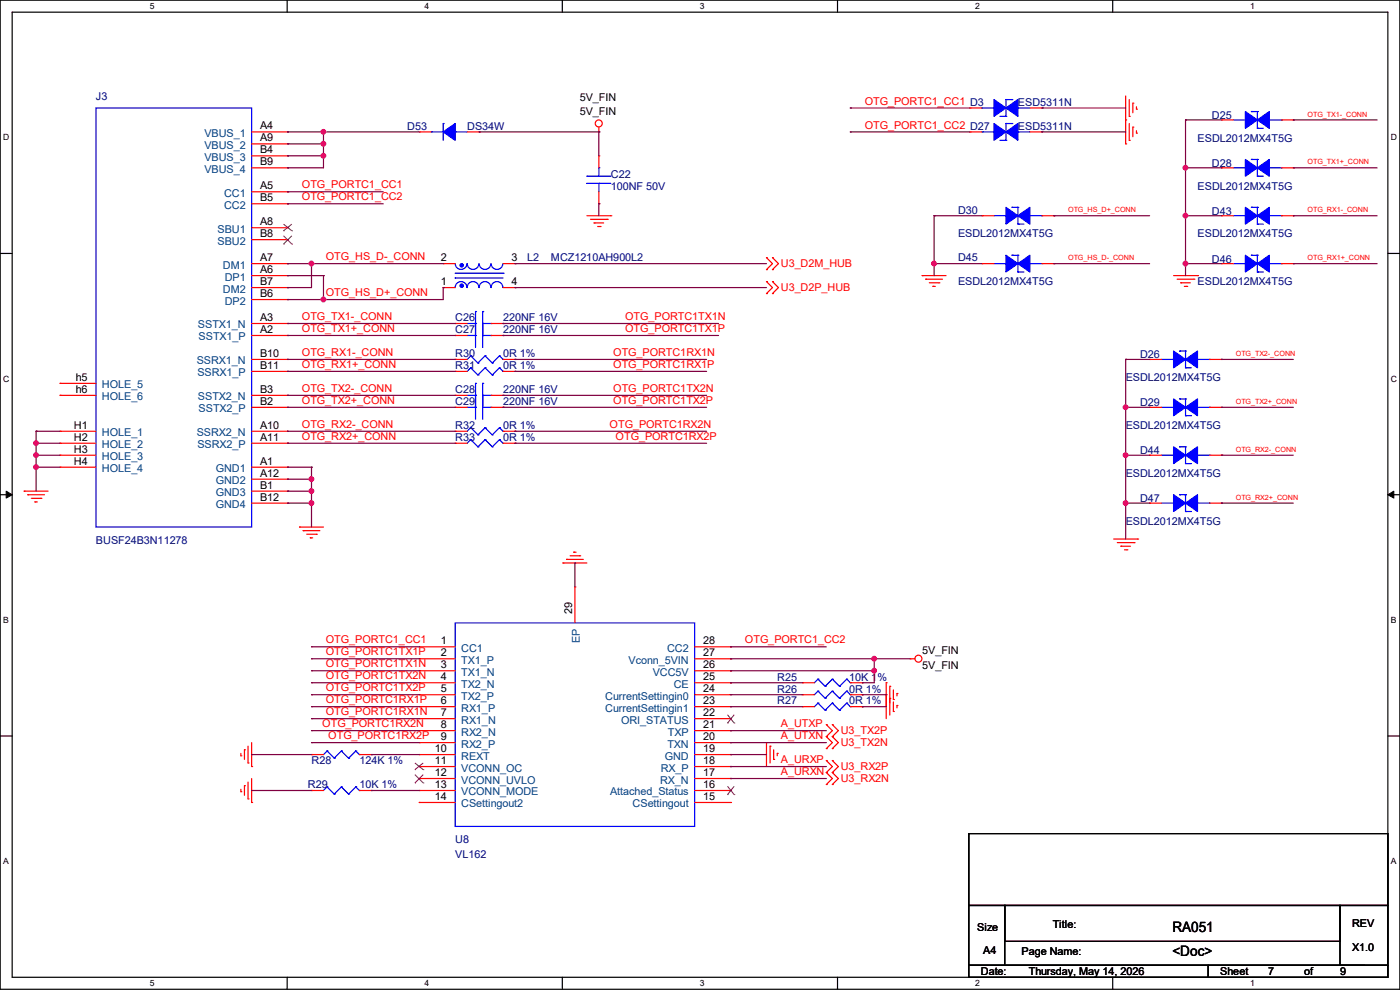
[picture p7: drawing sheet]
<svg xmlns="http://www.w3.org/2000/svg" width="297mm" height="210mm" viewBox="0 0 297 210" stroke-linecap="round" stroke-linejoin="round" font-family="sans-serif">
<path d="M0 0h297v209.8h-297zM2.6 2.6h291.8v204.7h-291.8z" fill="none" stroke="#000" stroke-width=".25"/>
<g fill="#fff">
<path d="M31.7 .3h1v2h-1z"/>
<path d="M31.7 207.6h1v2h-1z"/>
</g>
<path d="M60.9 0v2.6M60.9 207.3v2.5" fill="none" stroke="#000" stroke-width=".25"/>
<g fill="#fff">
<path d="M90.1 .3h1v2h-1z"/>
<path d="M90.1 207.6h1v2h-1z"/>
</g>
<path d="M119.3 0v2.6M119.3 207.3v2.5" fill="none" stroke="#000" stroke-width=".25"/>
<g fill="#fff">
<path d="M148.5 .3h.9v2h-.9z"/>
<path d="M148.5 207.6h.9v2h-.9z"/>
</g>
<path d="M177.7 0v2.6M177.7 207.3v2.5" fill="none" stroke="#000" stroke-width=".25"/>
<g fill="#fff">
<path d="M206.8 .3h1v2h-1z"/>
<path d="M206.8 207.6h1v2h-1z"/>
</g>
<path d="M236.1 0v2.6M236.1 207.3v2.5" fill="none" stroke="#000" stroke-width=".25"/>
<g fill="#fff">
<path d="M265.2 .3h1v2h-1z"/>
<path d="M265.2 207.6h1v2h-1z"/>
<path d="M.7 28.2h1.2v1.9h-1.2z"/>
<path d="M295.1 28.2h1.2v1.9h-1.2z"/>
<path d="M.7 79.3h1.2v2h-1.2z"/>
<path d="M295.1 79.3h1.2v2h-1.2z"/>
</g>
<path d="M0 53.8h2.6M294.4 53.8h2.6" fill="none" stroke="#000" stroke-width=".25"/>
<g fill="#fff">
<path d="M.7 130.5h1.2v2h-1.2z"/>
<path d="M295.1 130.5h1.1v2h-1.1z"/>
</g>
<path d="M0 104.9h2.6M294.4 104.9h2.6" fill="none" stroke="#000" stroke-width=".25"/>
<path d="M1.3 104.2l1.3 .7-1.3 .8zM294.4 104.9l1.3-.7v1.5z" fill="#000" stroke="#000" stroke-width=".21"/>
<g fill="#fff">
<path d="M.7 181.7h1.2v2h-1.2z"/>
<path d="M295.1 181.7h1.1v2h-1.1z"/>
</g>
<path d="M0 156.1h2.6M294.4 156.1h2.6M205.5 176.8h88.9v15.3h-88.9zM205.5 192.1h7.6v12.7h-7.6zM213.1 192.1h71.2v7.6h-71.2zM284.3 192.1h10.1v12.7h-10.1zM205.5 204.8h50.8v2.5h-50.8zM213.1 204.8h76.2M256.3 204.8h38.1v2.5h-38.1zM289.3 204.8h.1" fill="none" stroke="#000" stroke-width=".25"/>
<g fill="none" stroke="#f00" stroke-width=".25">
<path d="M53.4 35.6h7.6M53.4 28h7.6M53.4 30.5h7.6M53.4 33.1h7.6M61 28h.1M61 30.5h.1M61 35.6h.1M61 33.1h.1M88.9 28h.1M88.9 28h2.6M99.1 28h2.5M101.6 28h.1"/>
<path d="M127 28h.1M127 33.1h.1M127 27v1M127 33.1v2.5M205.8 28h.1M205.8 22.9h.1M205.8 28h2.5M205.8 22.9h2.5M218.5 28h2.5M218.5 22.9h2.5M221 28h.1M221 22.9h.1"/>
<path d="M238.8 25.4h.1M238.8 30.5h.1M238.8 20.4v10.1M239.6 24.7h.1M239.6 29.8h.1M239.6 21.1v3.6M239.6 26.2v3.6M240.3 21.9h.1M240.3 27h.1M240.3 21.9v2M240.3 27v2M241.1 23.2h.1"/>
<path d="M241.1 28.2h.1M241.1 22.6v.6M241.1 27.7v.5M259.1 35.6h.1M259.1 25.4h.1M259.1 35.6h2.6M259.1 25.4h2.6M271.8 35.6h2.6M271.8 25.4h2.6M274.4 35.6h.1M274.4 25.4h.1M53.4 58.5h7.6"/>
<path d="M53.4 55.9h7.6M53.4 40.7h7.6M53.4 48.3h7.6M53.4 50.8h7.6M53.4 43.2h7.6M61 40.7h.1M61 58.5h.1M61 55.9h.1M61 48.3h.1M61 50.8h.1M61 43.2h.1M94 55.9h.1"/>
<path d="M94 55.9h2.6M106.7 55.9h2.6M109.3 55.9h.1M124.5 45.8h5.1M125.3 46.5h3.5M126 47.3h.1M126 47.3h2.1M126.8 48h.5M127 43.2h.1M127 40.7v2.5M127.3 48h.1M128.8 46.5h.1"/>
<path d="M129.6 45.8h.1M162.6 59.7h.1M162.6 54.7h.1M162.6 57.2h.1M162.6 59.7l1.3 1.3-1.3 1.3M162.6 54.7l1.3 1.2-1.3 1.3M163.9 59.7h.1M163.9 54.7h.1M163.9 57.2h.1M163.9 59.7l1.2 1.3-1.2 1.3M163.9 54.7l1.2 1.2-1.2 1.3M195.6 58.5h.1"/>
<path d="M195.6 58.5h5.1M196.4 59.2h.1M196.4 59.2h3.5M197.1 60h2.1M199.2 60h.1M208.3 55.9h.1M208.3 45.8h.1M208.3 45.8h2.6M208.3 55.9h2.6M221 45.8h2.6M221 55.9h2.6M223.6 55.9h.1"/>
<path d="M223.6 45.8h.1M249 58.5h5M249.7 59.2h3.6M250.5 60h.1M250.5 60h2M253.3 59.2h.1M254 58.5h.1M259.1 55.9h.1M259.1 45.8h.1M259.1 45.8h2.6M259.1 55.9h2.6M271.8 45.8h2.6"/>
<path d="M271.8 55.9h2.6M274.4 55.9h.1M274.4 45.8h.1M53.4 76.2h7.6M53.4 78.8h7.6M53.4 61h7.6M53.4 71.2h7.6M53.4 68.6h7.6M53.4 63.5h7.6M61 71.2h.1M61 68.6h.1M61 78.8h.1"/>
<path d="M61 76.2h.1M61 61h.1M61 63.5h.1M94 61h.1M94 61h2.6M96.6 76.2h.1M96.6 78.8h.1M96.6 68.6h.1M96.6 71.2h.1M96.6 76.2h2.5M96.6 78.8h2.5M96.6 71.2h2.5"/>
<path d="M96.6 68.6h2.5M104.2 71.2h2.5M104.2 68.6h2.5M106.7 68.6h.1M106.7 71.2h.1M106.7 76.2h2.6M106.7 78.8h2.6M106.7 61h2.6M109.3 76.2h.1M109.3 78.8h.1M109.3 61h.1M162.6 62.3h.1"/>
<path d="M163.9 62.3h.1M197.9 60.7h.1M197.9 60.7h.5M243.9 76.2h.1M243.9 76.2h2.5M251.2 60.7h.6M251.8 60.7h.1M256.6 76.2h2.5M259.1 76.2h.1M12.7 91.5h.1M12.7 94h.1M12.7 96.6h.1"/>
<path d="M12.7 99.1h.1M12.7 83.9h.1M12.7 81.3h.1M12.7 94h7.7M12.7 83.9h7.7M12.7 99.1h7.7M12.7 91.5h7.7M12.7 96.6h7.7M12.7 81.3h7.7M53.4 86.4h7.6M53.4 94h7.6M53.4 83.9h7.6"/>
<path d="M53.4 99.1h7.6M53.4 91.5h7.6M61 99.1h.1M61 91.5h.1M61 94h.1M61 83.9h.1M61 86.4h.1M96.6 94h.1M96.6 83.9h.1M96.6 86.4h.1M96.6 91.5h.1M96.6 86.4h2.5"/>
<path d="M96.6 94h2.5M96.6 83.9h2.5M96.6 91.5h2.5M104.2 86.4h2.5M104.2 83.9h2.5M106.7 83.9h.1M106.7 86.4h.1M106.7 94h2.6M106.7 91.5h2.6M109.3 94h.1M109.3 91.5h.1M243.9 86.4h.1"/>
<path d="M243.9 96.6h.1M243.9 86.4h2.5M243.9 96.6h2.5M256.6 86.4h2.5M256.6 96.6h2.5M259.1 86.4h.1M259.1 96.6h.1M5.1 104.2h.1M5.1 104.2h5.1M5.9 104.9h.1M5.9 104.9h3.5M6.6 105.7h2.1"/>
<path d="M7.4 106.5h.1M7.4 106.5h.5M8.7 105.7h.1M53.4 104.2h7.6M53.4 101.6h7.6M53.4 106.7h7.6M61 101.6h.1M61 106.7h.1M61 104.2h.1M63.5 111.8h.1M63.5 111.8h5.1M64.3 112.6h.1"/>
<path d="M64.3 112.6h3.6M65.1 113.3h2M65.8 114.1h.1M65.8 114.1h.5M67.1 113.3h.1M119.4 119.4h.1M119.4 119.4h5.1M120.2 118.7h.1M120.2 118.7h3.5M120.9 117.9h2.1M121.7 117.1h.1M121.7 117.1h.5"/>
<path d="M123 117.9h.1M236.3 114.3h5M237 115.1h3.6M237.8 115.9h.1M237.8 115.9h2M238.5 116.6h.6M239.1 116.6h.1M240.6 115.1h.1M241.3 114.3h.1M243.9 106.7h.1M243.9 106.7h2.5M256.6 106.7h2.5"/>
<path d="M259.1 106.7h.1M88.9 137.2h.1M88.9 139.7h.1M88.9 139.7h7.7M88.9 137.2h7.7M122 124.5h.1M122 124.5v7.6M147.4 139.7h7.6M147.4 137.2h7.6M155 139.7h.1M155 137.2h.1M193.1 139.7h.1"/>
<path d="M193.1 139.7h1M51.1 159.8v.5M51.9 159h.1M51.9 159v2.1M52.6 158.3v3.5M53.4 157.5v5.1M88.9 142.3h.1M88.9 144.8h.1M88.9 147.4h.1M88.9 149.9h.1M88.9 152.4h.1M88.9 155h.1"/>
<path d="M88.9 157.5h.1M88.9 142.3h7.7M88.9 144.8h7.7M88.9 147.4h7.7M88.9 149.9h7.7M88.9 152.4h7.7M88.9 155h7.7M88.9 157.5h7.7M147.4 142.3h7.6M147.4 144.8h7.6M147.4 147.4h7.6M147.4 149.9h7.6"/>
<path d="M147.4 152.4h7.6M147.4 155h7.6M147.4 157.5h7.6M155 157.5h.1M155 155h.1M155 152.4h.1M155 149.9h.1M155 147.4h.1M155 144.8h.1M155 142.3h.1M162.6 157.5h.1M162.6 157.5v5.1"/>
<path d="M163.4 158.3h.1M163.4 158.3v3.5M164.1 159v2.1M164.9 159.8h.1M164.9 159.8v.5M170.2 149.9h.1M170.2 144.8h.1M170.2 147.4h.1M170.2 144.8h2.6M170.2 147.4h2.6M170.2 149.9h2.6M175.3 153.7h.1"/>
<path d="M175.3 156.3h.1M175.3 158.8h.1M175.3 153.7l1.3 1.3-1.3 1.3M175.3 156.3l1.3 1.2-1.3 1.3M176.6 153.7h.1M176.6 156.3h.1M176.6 158.8h.1M176.6 153.7l1.2 1.3-1.2 1.3M176.6 156.3l1.2 1.2-1.2 1.3M180.4 144.8h2.5M180.4 147.4h2.5M180.4 149.9h2.5"/>
<path d="M182.9 149.9h.1M182.9 144.8h.1M182.9 147.4h.1M188 144.8h.1M188 147.4h.1M188 144.8v7.6M188.8 145.6h.1M188.8 148.1h.1M188.8 145.6v6.1M189.5 148.4h.1M189.5 150.9h.1M189.5 146.3v2.1"/>
<path d="M189.5 148.9v2M190.3 147.1h.1M190.3 149.6h.1M190.3 147.1v.5M190.3 149.6v.6M51.1 167.9h.1M51.1 160.3h.1M51.1 167.4v.5M51.9 166.7h.1M51.9 166.7v2M52.6 169.5h.1M52.6 161.8h.1"/>
<path d="M52.6 165.9v3.6M53.4 170.2h.1M53.4 162.6h.1M53.4 165.1v5.1M66.1 167.7h.1M66.1 160.1h.1M66.1 160.1h2.5M66.1 167.7h2.5M76.2 160.1h2.6M76.2 167.7h2.6M78.8 167.7h.1M78.8 160.1h.1"/>
<path d="M88.9 160.1h.1M88.9 162.6h.1M88.9 165.1h.1M88.9 167.7h.1M88.9 170.2h.1M88.9 160.1h7.7M88.9 162.6h7.7M88.9 165.1h7.7M88.9 167.7h7.7M88.9 170.2h7.7M147.4 160.1h7.6M147.4 162.6h7.6"/>
<path d="M147.4 165.1h7.6M147.4 167.7h7.6M147.4 170.2h7.6M155 170.2h.1M155 167.7h.1M155 165.1h.1M155 162.6h.1M155 160.1h.1M164.1 161.1h.1M175.3 163.9h.1M175.3 166.4h.1M175.3 161.3h.1"/>
<path d="M175.3 163.9l1.3 1.2-1.3 1.3M175.3 161.3l1.3 1.3-1.3 1.3M176.6 163.9h.1M176.6 166.4h.1M176.6 161.3h.1M176.6 163.9l1.2 1.2-1.2 1.3M176.6 161.3l1.2 1.3-1.2 1.3"/>
<circle cx="127" cy="26.2" r=".74"/>
<circle cx="194.8" cy="139.7" r=".74"/>
</g>
<g fill="none" stroke="#00f" stroke-width=".25">
<path d="M20.4 22.9h33v88.9h-33zM91.5 28h.1M91.5 28h2.5M94 26.2h.1M94 26.2v3.6M96.6 28h.1M96.6 28h2.5M124.5 37.4h.1M124.5 38.9h.1M124.5 37.4h5.1M124.5 38.9h5.1M127 35.6h.1"/>
<path d="M127 38.9h.1M127 35.6v1.8M127 38.9v1.8M208.3 28h.1M208.3 22.9h.1M208.3 28h2.6M208.3 22.9h2.6M212.1 29.8h1.3M212.1 24.7h1.3M213.4 29.8h.1M213.4 26.2h.1M213.4 24.7h.1"/>
<path d="M213.4 21.1h.1M213.4 21.1v3.6M213.4 26.2v3.6M213.4 26.2h1.3M213.4 21.1h1.3M214.7 26.2h.1M214.7 21.1h.1M215.9 28h.1M215.9 22.9h.1M215.9 28h2.6M215.9 22.9h2.6M261.7 35.6h2.5"/>
<path d="M261.7 25.4h2.5M264.2 35.6h.1M264.2 25.4h.1M265.5 33.8h.1M265.5 23.7h.1M265.5 33.8h1.2M265.5 23.7h1.2M266.7 37.4h.1M266.7 33.8h.1M266.7 27.2h.1M266.7 23.7h.1M266.7 37.4h1.3"/>
<path d="M266.7 23.7v3.5M266.7 33.8v3.6M266.7 27.2h1.3M269.3 35.6h2.5M269.3 25.4h2.5M271.8 35.6h.1M271.8 25.4h.1M96.6 55.9a1.25 1.25 0 0 0 1.2 1.3 1.25 1.25 0 0 0 1.3-1.3M96.6 59h.1M96.6 58h10.1M96.6 59h10.1M99.1 55.9a1.27 1.27 0 0 0 1.3 1.2 1.27 1.27 0 0 0 1.2-1.2 1.27 1.27 0 0 0 1.3 1.2 1.27 1.27 0 0 0 1.3-1.2 1.25 1.25 0 0 0 1.2 1.3 1.25 1.25 0 0 0 1.3-1.3"/>
<path d="M106.7 58h.1M210.9 55.9h2.5M210.9 45.8h2.5M213.4 55.9h.1M213.4 45.8h.1M214.7 54.1h.1M214.7 44h.1M214.7 54.1h1.2M214.7 44h1.2M215.9 57.7h.1M215.9 54.1h.1M215.9 47.5h.1"/>
<path d="M215.9 44h.1M215.9 57.7h1.3M215.9 44v3.5M215.9 54.1v3.6M215.9 47.5h1.3M218.5 55.9h2.5M218.5 45.8h2.5M221 55.9h.1M221 45.8h.1M261.7 55.9h2.5M261.7 45.8h2.5M264.2 55.9h.1"/>
<path d="M264.2 45.8h.1M265.5 54.1h.1M265.5 44h.1M265.5 54.1h1.2M265.5 44h1.2M266.7 57.7h.1M266.7 54.1h.1M266.7 47.5h.1M266.7 44h.1M266.7 44v3.5M266.7 54.1v3.6M266.7 57.7h1.3"/>
<path d="M266.7 47.5h1.3M269.3 55.9h2.5M269.3 45.8h2.5M271.8 55.9h.1M271.8 45.8h.1M96.6 61a1.25 1.25 0 0 1 1.2-1.3 1.25 1.25 0 0 1 1.3 1.3M99.1 61a1.25 1.25 0 0 1 1.3-1.3 1.25 1.25 0 0 1 1.2 1.3 1.29 1.29 0 0 1 1.3-1.3 1.29 1.29 0 0 1 1.3 1.3 1.25 1.25 0 0 1 1.2-1.3 1.25 1.25 0 0 1 1.3 1.3M99.1 68.6h1.8M99.1 71.2h1.8M99.9 75.5h.1M99.9 78h.1M99.9 75.5l-.8 .7"/>
<path d="M99.9 75.5l1.5 1.5M99.9 78l-.8 .8M99.9 78l1.5 1.5M100.9 68.6h.1M100.9 66.1h.1M100.9 71.2h.1M100.9 66.1v7.6M101.4 77h.1M101.4 79.5h.1M102.4 66.1h.1M102.4 68.6h.1M102.4 66.1v7.6"/>
<path d="M102.4 68.6h1.8M102.4 71.2h1.8M102.9 75.5h.1M102.9 78h.1M102.9 75.5l-1.5 1.5M102.9 75.5l1.5 1.5M102.9 78l-1.5 1.5M102.9 78l1.5 1.5M104.2 68.6h.1M104.2 71.2h.1M104.4 77h.1M104.4 79.5h.1"/>
<path d="M106 75.5h.1M106 78h.1M106 75.5l-1.6 1.5M106 75.5l.7 .7M106 78l-1.6 1.5M106 78l.7 .8M106.7 76.2h.1M106.7 78.8h.1M246.4 76.2h2.6M249 76.2h.1M250.2 74.5h.1M250.2 74.5h1.3"/>
<path d="M251.5 78h.1M251.5 74.5h.1M251.5 74.5v3.5M251.5 78h1.3M254 76.2h2.6M256.6 76.2h.1M99.1 86.4h1.8M99.1 83.9h1.8M99.9 93.3h.1M99.9 90.7h.1M99.9 93.3l-.8 .7M99.9 93.3l1.5 1.5"/>
<path d="M99.9 90.7l-.8 .8M99.9 90.7l1.5 1.5M100.9 83.9h.1M100.9 81.3h.1M100.9 86.4h.1M100.9 81.3v7.6M101.4 94.8h.1M101.4 92.2h.1M102.4 81.3h.1M102.4 83.9h.1M102.4 86.4h1.8M102.4 83.9h1.8"/>
<path d="M102.4 81.3v7.6M102.9 93.3h.1M102.9 90.7h.1M102.9 93.3l-1.5 1.5M102.9 93.3l1.5 1.5M102.9 90.7l-1.5 1.5M102.9 90.7l1.5 1.5M104.2 83.9h.1M104.2 86.4h.1M104.4 94.8h.1M104.4 92.2h.1M106 93.3h.1"/>
<path d="M106 90.7h.1M106 93.3l-1.6 1.5M106 93.3l.7 .7M106 90.7l-1.6 1.5M106 90.7l.7 .8M106.7 94h.1M106.7 91.5h.1M246.4 86.4h2.6M246.4 96.6h2.6M249 86.4h.1M249 96.6h.1M250.2 84.6h.1"/>
<path d="M250.2 94.8h.1M250.2 84.6h1.3M250.2 94.8h1.3M251.5 88.2h.1M251.5 84.6h.1M251.5 98.3h.1M251.5 94.8h.1M251.5 88.2h1.3M251.5 84.6v3.6M251.5 94.8v3.5M251.5 98.3h1.3M254 86.4h2.6"/>
<path d="M254 96.6h2.6M256.6 86.4h.1M256.6 96.6h.1M246.4 106.7h2.6M249 106.7h.1M250.2 104.9h.1M250.2 104.9h1.3M251.5 108.5h.1M251.5 104.9h.1M251.5 104.9v3.6M251.5 108.5h1.3M254 106.7h2.6"/>
<path d="M256.6 106.7h.1M96.6 132.1h50.8v43.2h-50.8zM69.4 159.3h.1M69.4 159.3l-.8 .8M69.4 159.3l1.5 1.5M72.4 159.3h.1M72.4 159.3l-1.5 1.5M72.4 159.3l1.6 1.5M75.5 159.3h.1M75.5 159.3l-1.5 1.5M75.5 159.3l.7 .8M173.5 149.1h.1"/>
<path d="M173.5 144.1h.1M173.5 146.6h.1M173.5 149.1l-.7 .8M173.5 149.1l1.5 1.6M173.5 144.1l-.7 .7M173.5 144.1l1.5 1.5M173.5 146.6l-.7 .8M173.5 146.6l1.5 1.5M175 150.7h.1M175 145.6h.1M175 148.1h.1M176.6 149.1h.1"/>
<path d="M176.6 144.1h.1M176.6 146.6h.1M176.6 149.1l-1.6 1.6M176.6 149.1l1.5 1.6M176.6 144.1l-1.6 1.5M176.6 144.1l1.5 1.5M176.6 146.6l-1.6 1.5M176.6 146.6l1.5 1.5M178.1 150.7h.1M178.1 145.6h.1M178.1 148.1h.1M179.6 149.1h.1"/>
<path d="M179.6 144.1h.1M179.6 146.6h.1M179.6 149.1l-1.5 1.6M179.6 149.1l.8 .8M179.6 144.1l-1.5 1.5M179.6 144.1l.8 .7M179.6 146.6l-1.5 1.5M179.6 146.6l.8 .8M180.4 149.9h.1M180.4 144.8h.1M180.4 147.4h.1M69.4 166.9h.1"/>
<path d="M69.4 166.9l-.8 .8M69.4 166.9l1.5 1.5M70.9 168.4h.1M70.9 160.8h.1M72.4 166.9h.1M72.4 166.9l-1.5 1.5M72.4 166.9l1.6 1.5M74 168.4h.1M74 160.8h.1M75.5 166.9h.1M75.5 166.9l-1.5 1.5M75.5 166.9l.7 .8"/>
<path d="M76.2 167.7h.1M76.2 160.1h.1"/>
</g>
<g fill="#00f" stroke="#00f" stroke-width=".25">
<path d="M249 84.6l2.5 1.8-2.5 1.8z" fill-rule="evenodd"/>
<path d="M251.5 86.4l2.5-1.8v3.6z" fill-rule="evenodd"/>
<path d="M264.2 33.8l2.5 1.8-2.5 1.8z" fill-rule="evenodd"/>
<path d="M266.7 35.6l2.6-1.8v3.6z" fill-rule="evenodd"/>
<path d="M213.4 54.1l2.5 1.8-2.5 1.8z" fill-rule="evenodd"/>
<path d="M215.9 55.9l2.6-1.8v3.6z" fill-rule="evenodd"/>
<path d="M264.2 54.1l2.5 1.8-2.5 1.8z" fill-rule="evenodd"/>
<path d="M266.7 55.9l2.6-1.8v3.6z" fill-rule="evenodd"/>
<path d="M264.2 44l2.5 1.8-2.5 1.7z" fill-rule="evenodd"/>
<path d="M266.7 45.8l2.6-1.8v3.5z" fill-rule="evenodd"/>
<path d="M213.4 44l2.5 1.8-2.5 1.7z" fill-rule="evenodd"/>
<path d="M215.9 45.8l2.6-1.8v3.5z" fill-rule="evenodd"/>
<path d="M213.4 28l2.5-1.8v3.6z" fill-rule="evenodd"/>
<path d="M210.9 26.2l2.5 1.8-2.5 1.8z" fill-rule="evenodd"/>
<path d="M94 28l2.6-1.8v3.6z" fill-rule="evenodd"/>
<path d="M249 74.5l2.5 1.7-2.5 1.8z" fill-rule="evenodd"/>
<path d="M251.5 76.2l2.5-1.7v3.5z" fill-rule="evenodd"/>
<path d="M213.4 22.9l2.5-1.8v3.6z" fill-rule="evenodd"/>
<path d="M210.9 21.1l2.5 1.8-2.5 1.8z" fill-rule="evenodd"/>
<path d="M264.2 23.7l2.5 1.7-2.5 1.8z" fill-rule="evenodd"/>
<path d="M266.7 25.4l2.6-1.7v3.5z" fill-rule="evenodd"/>
<path d="M249 94.8l2.5 1.8-2.5 1.7z" fill-rule="evenodd"/>
<path d="M251.5 96.6l2.5-1.8v3.5z" fill-rule="evenodd"/>
<path d="M249 104.9l2.5 1.8-2.5 1.8z" fill-rule="evenodd"/>
<path d="M251.5 106.7l2.5-1.8v3.6z" fill-rule="evenodd"/>
<circle cx="97.9" cy="60.6" r=".36"/>
<circle cx="97.9" cy="56.3" r=".36"/>
</g>
<g fill="none" stroke="#804000" stroke-width=".21">
<path d="M60.1 49h.1M60.1 51.8h.1M60.1 47.5l1.8 1.5M60.1 50l1.8 1.8M61.9 49h.1M61.9 51.8h.1M61.9 47.5l-1.8 1.5M61.9 50l-1.8 1.8M154.3 153.4h.1M154.3 151.6l1.5 1.8M155.8 153.4h.1M155.8 151.6l-1.5 1.8"/>
<path d="M88 163.3h.1M88 166.1h.1M88 161.8l1.8 1.5M88 164.3l1.8 1.8M89.8 163.3h.1M89.8 166.1h.1M89.8 161.8l-1.8 1.5M89.8 164.3l-1.8 1.8M154.3 168.5h.1M154.3 166.8l1.5 1.7M155.8 168.5h.1M155.8 166.8l-1.5 1.7"/>
</g>
<g fill="none" stroke="#800040" stroke-width=".25">
<path d="M61 35.6h.1M61 33.1h.1M61 30.5h.1M61 28h.1M61 28h27.9M61 33.1h7.6M61 30.5h7.6M68.6 28h.1M68.6 33.1h.1M68.6 30.5h.1M68.6 28v7.6h-7.6M101.6 28h.1"/>
<path d="M101.6 28h25.4M127 28h.1M127 28v5.1M180.4 22.9h.1M180.4 28h.1M180.4 28h25.4M180.4 22.9h25.4M221 22.9h.1M221 28h.1M221 28h17.8M221 22.9h17.8M251.5 25.4h.1"/>
<path d="M251.5 35.6h.1M251.5 35.6h7.6M251.5 25.4h7.6M251.5 25.4v33.1M274.4 25.4h.1M274.4 35.6h.1M274.4 35.6h17.7M274.4 25.4h17.7M61 55.9h.1M61 58.5h.1M61 40.7h.1M61 43.2h.1"/>
<path d="M61 55.9h33M61 58.5h7.6M61 40.7h20.3M61 43.2h20.3M66.1 55.9h.1M66.1 55.9v5.1h-5.1M68.6 58.5h.1M68.6 58.5v5M109.3 55.9h.1M109.3 55.9h53.3M127 43.2h.1M127 43.2v2.6"/>
<path d="M198.2 45.8h.1M198.2 55.9h.1M198.2 55.9h10.1M198.2 45.8h10.1M198.2 45.8v12.7M223.6 45.8h.1M223.6 55.9h.1M223.6 55.9h20.3M223.6 45.8h20.3M251.5 45.8h.1M251.5 55.9h.1M251.5 55.9h7.6"/>
<path d="M251.5 45.8h7.6M274.4 45.8h.1M274.4 55.9h.1M274.4 55.9h17.7M274.4 45.8h17.7M61 61h.1M61 63.5h.1M61 68.6h.1M61 71.2h.1M61 76.2h.1M61 78.8h.1M61 68.6h35.6"/>
<path d="M61 71.2h35.6M61 76.2h35.6M61 78.8h35.6M68.6 63.5h.1M94 61h.1M94 61v2.5h-33M106.7 71.2h.1M106.7 68.6h.1M106.7 68.6h45.7M106.7 71.2h45.7M109.3 61h.1M109.3 78.8h.1"/>
<path d="M109.3 76.2h.1M109.3 61h53.3M109.3 76.2h40.6M109.3 78.8h40.6M238.8 76.2h.1M238.8 76.2h5.1M238.8 76.2v38.1M259.1 76.2h.1M259.1 76.2h15.3M7.7 94h.1M7.7 99.1h.1M7.7 91.5h.1"/>
<path d="M7.7 96.6h.1M7.7 94h5M7.7 91.5v12.7M7.7 99.1h5M7.7 91.5h5M7.7 96.6h5M61 99.1h.1M61 83.9h.1M61 86.4h.1M61 91.5h.1M61 94h.1M61 94h35.6"/>
<path d="M61 99.1h5.1M61 83.9h35.6M61 86.4h35.6M61 91.5h35.6M66.1 99.1h.1M66.1 99.1v12.7M106.7 83.9h.1M106.7 86.4h.1M106.7 83.9h43.2M106.7 86.4h43.2M109.3 91.5h.1M109.3 94h.1"/>
<path d="M109.3 94h40.6M109.3 91.5h40.6M238.8 86.4h.1M238.8 96.6h.1M238.8 86.4h5.1M238.8 96.6h5.1M259.1 96.6h.1M259.1 86.4h.1M259.1 86.4h15.3M259.1 96.6h15.3M61 101.6h.1M61 104.2h.1"/>
<path d="M61 106.7h.1M61 101.6h5.1M61 104.2h5.1M61 106.7h5.1M66.1 101.6h.1M66.1 104.2h.1M66.1 106.7h.1M122 119.4h.1M122 119.4v5.1M238.8 106.7h.1M238.8 106.7h5.1M259.1 106.7h.1"/>
<path d="M259.1 106.7h15.3M66.1 137.2h.1M66.1 139.7h.1M66.1 139.7h22.8M66.1 137.2h22.8M155 139.7h.1M155 137.2h.1M155 139.7h38.1M155 137.2h20.3M185.5 139.7h.1M185.5 139.7v5.1h-2.6M66.1 142.3h.1"/>
<path d="M66.1 157.5h.1M66.1 144.8h.1M66.1 147.4h.1M66.1 149.9h.1M66.1 152.4h.1M66.1 155h.1M66.1 157.5h22.8M66.1 155h22.8M66.1 149.9h22.8M66.1 147.4h22.8M66.1 144.8h22.8M66.1 142.3h22.8"/>
<path d="M66.1 152.4h22.8M155 157.5h.1M155 155h.1M155 149.9h.1M155 147.4h.1M155 144.8h.1M155 142.3h.1M155 157.5h20.3M155 155h20.3M155 149.9h15.2M155 147.4h15.2M155 144.8h15.2"/>
<path d="M155 142.3h30.5M182.9 147.4h.1M182.9 149.9h.1M182.9 144.8h.1M182.9 149.9h5.1M182.9 147.4h5.1M185.5 142.3h.1M53.4 167.7h.1M53.4 160.1h.1M53.4 167.7h12.7M53.4 160.1h12.7M78.8 160.1h.1"/>
<path d="M78.8 167.7h.1M78.8 167.7h10.1M78.8 160.1h10.1M155 165.1h.1M155 162.6h.1M155 160.1h.1M155 165.1h20.3M155 162.6h20.3M155 160.1h7.6"/>
</g>
<g fill="#f0f" stroke="#f0f" stroke-width=".25">
<circle cx="7.6" cy="96.5" r=".49"/>
<circle cx="7.6" cy="94" r=".49"/>
<circle cx="66.1" cy="104.2" r=".49"/>
<circle cx="66.1" cy="101.6" r=".49"/>
<circle cx="66.1" cy="106.7" r=".49"/>
<circle cx="68.6" cy="28" r=".49"/>
<circle cx="68.6" cy="33" r=".49"/>
<circle cx="66.1" cy="55.9" r=".49"/>
<circle cx="68.6" cy="63.5" r=".49"/>
<circle cx="68.6" cy="30.5" r=".49"/>
<circle cx="7.6" cy="99.1" r=".49"/>
<circle cx="185.4" cy="139.7" r=".49"/>
<circle cx="185.4" cy="142.3" r=".49"/>
<circle cx="198.1" cy="55.9" r=".49"/>
<circle cx="251.5" cy="35.6" r=".49"/>
<circle cx="238.8" cy="86.4" r=".49"/>
<circle cx="238.8" cy="96.5" r=".49"/>
<circle cx="251.5" cy="55.9" r=".49"/>
<circle cx="251.5" cy="45.7" r=".49"/>
<circle cx="238.8" cy="106.7" r=".49"/>
</g>
<g font-size="3">
<text x="248.7" y="197.6">RA051</text>
<text x="248.7" y="202.7">&lt;Doc&gt;</text>
</g>
<g font-size="2.3" fill="#000080">
<text x="20.4" y="21.2">J3</text>
<text x="216" y="22.4">ESD5311N</text>
<text x="86.4" y="27.5">D53</text>
<text x="99.1" y="27.5">DS34W</text>
<text x="216" y="27.5">ESD5311N</text>
<text x="257.1" y="25.2">D25</text>
<text x="254.1" y="30.1">ESDL2012MX4T5G</text>
<text x="257.1" y="35.4">D28</text>
<text x="129.6" y="37.7">C22</text>
<text x="129.6" y="40.2">100NF 50V</text>
<text x="254.1" y="40.2">ESDL2012MX4T5G</text>
<text x="203.3" y="45.3">D30</text>
<text x="257.1" y="45.5">D43</text>
<text x="203.3" y="50.4">ESDL2012MX4T5G</text>
<text x="254.1" y="50.4">ESDL2012MX4T5G</text>
<text x="111.8" y="55.5">L2</text>
<text x="116.9" y="55.5">MCZ1210AH900L2</text>
<text x="203.3" y="55.5">D45</text>
<text x="257.1" y="55.7">D46</text>
<text x="203.3" y="60.5">ESDL2012MX4T5G</text>
<text x="254.1" y="60.5">ESDL2012MX4T5G</text>
<text x="96.6" y="68.2">C26</text>
<text x="96.6" y="70.7">C27</text>
<text x="106.7" y="68.2">220NF 16V</text>
<text x="106.7" y="70.7">220NF 16V</text>
<text x="96.6" y="75.8">R30</text>
<text x="106.7" y="75.8">0R 1%</text>
<text x="241.9" y="76">D26</text>
<text x="96.6" y="83.4">C28</text>
<text x="96.6" y="78.3">R31</text>
<text x="106.7" y="83.4">220NF 16V</text>
<text x="106.7" y="78.3">0R 1%</text>
<text x="238.8" y="80.9">ESDL2012MX4T5G</text>
<text x="96.6" y="85.9">C29</text>
<text x="106.7" y="85.9">220NF 16V</text>
<text x="241.9" y="86.2">D29</text>
<text x="96.6" y="93.6">R33</text>
<text x="96.6" y="91">R32</text>
<text x="106.7" y="93.6">0R 1%</text>
<text x="106.7" y="91">0R 1%</text>
<text x="238.8" y="91">ESDL2012MX4T5G</text>
<text x="238.8" y="101.2">ESDL2012MX4T5G</text>
<text x="241.9" y="96.4">D44</text>
<text x="241.9" y="106.5">D47</text>
<text x="238.8" y="111.3">ESDL2012MX4T5G</text>
<text x="20.4" y="115.4">BUSF24B3N11278</text>
<text x="164.9" y="149.4">R27</text>
<text x="164.9" y="144.4">R25</text>
<text x="164.9" y="146.9">R26</text>
<text x="180.1" y="149.4">0R 1%</text>
<text x="180.1" y="144.4">10K 1%</text>
<text x="180.1" y="146.9">0R 1%</text>
<text x="65.3" y="167.2">R29</text>
<text x="66.1" y="162.1">R28</text>
<text x="76.2" y="167.2">10K 1%</text>
<text x="76.2" y="162.1">124K 1%</text>
<text x="96.6" y="178.9">U8</text>
<text x="96.6" y="181.9">VL162</text>
</g>
<g font-size="2.3">
<text x="123" y="21.4">5V_FIN</text>
<text x="55.2" y="27.4">A4</text>
<text x="55.2" y="30">A9</text>
<text x="123" y="24.5">5V_FIN</text>
<text x="55.2" y="35.1">B9</text>
<text x="55.2" y="32.5">B4</text>
<text x="55.2" y="40.1">A5</text>
<text x="55.2" y="47.8">A8</text>
<text x="55.2" y="42.7">B5</text>
<text x="55.2" y="50.3">B8</text>
<text x="55.2" y="57.9">A6</text>
<text x="55.2" y="55.4">A7</text>
<text x="93.5" y="55.4">2</text>
<text x="108.5" y="55.4">3</text>
<text x="55.2" y="60.5">B7</text>
<text x="55.2" y="63">B6</text>
<text x="93.5" y="60.5">1</text>
<text x="108.5" y="60.5">4</text>
<text x="55.2" y="70.6">A2</text>
<text x="55.2" y="68.1">A3</text>
<text x="55.2" y="75.7">B10</text>
<text x="16.1" y="83.3">h6</text>
<text x="16.1" y="80.8">h5</text>
<text x="55.2" y="78.2">B11</text>
<text x="55.2" y="83.3">B3</text>
<text x="55.2" y="85.9">B2</text>
<text x="15.7" y="90.9">H1</text>
<text x="15.7" y="93.5">H2</text>
<text x="55.2" y="90.9">A10</text>
<text x="55.2" y="93.5">A11</text>
<text x="15.7" y="96">H3</text>
<text x="15.7" y="98.6">H4</text>
<text x="55.2" y="98.6">A1</text>
<text x="55.2" y="101.1">A12</text>
<text x="55.2" y="106.2">B12</text>
<text x="55.2" y="103.6">B1</text>
<text x="121.4" y="130.3" transform="rotate(-90 121.4 130.3)">29</text>
<text x="93.5" y="136.7">1</text>
<text x="149.1" y="136.7">28</text>
<text x="93.5" y="139.2">2</text>
<text x="93.5" y="141.7">3</text>
<text x="149.1" y="141.7">26</text>
<text x="149.1" y="139.2">27</text>
<text x="195.6" y="138.8">5V_FIN</text>
<text x="195.6" y="141.8">5V_FIN</text>
<text x="93.5" y="144.3">4</text>
<text x="93.5" y="146.8">5</text>
<text x="93.5" y="149.4">6</text>
<text x="149.1" y="149.4">23</text>
<text x="149.1" y="146.8">24</text>
<text x="149.1" y="144.3">25</text>
<text x="93.5" y="151.9">7</text>
<text x="93.5" y="154.4">8</text>
<text x="149.1" y="154.4">21</text>
<text x="149.1" y="151.9">22</text>
<text x="92.2" y="159.5">10</text>
<text x="93.5" y="157">9</text>
<text x="149.1" y="159.5">19</text>
<text x="149.1" y="157">20</text>
<text x="92.2" y="162.1">11</text>
<text x="92.2" y="164.6">12</text>
<text x="92.2" y="167.1">13</text>
<text x="149.1" y="167.1">16</text>
<text x="149.1" y="164.6">17</text>
<text x="149.1" y="162.1">18</text>
<text x="92.2" y="169.7">14</text>
<text x="149.1" y="169.7">15</text>
<text x="207.3" y="197.4">Size</text>
<text x="223.3" y="196.9">Title:</text>
<text x="286.8" y="196.7">REV</text>
<text x="208.6" y="202.3">A4</text>
<text x="216.7" y="202.5">Page Name:</text>
<text x="286.8" y="201.8">X1.0</text>
<text x="208.1" y="206.8">Date:</text>
<text x="218.2" y="206.8">Thursday, May 14, 2026</text>
<text x="258.9" y="206.8">Sheet</text>
<text x="269" y="206.8">7</text>
<text x="276.7" y="206.8">of</text>
<text x="284.3" y="206.8">9</text>
</g>
<g font-size="2.3" fill="#f00">
<text x="183.4" y="22.2">OTG_PORTC1_CC1 D3</text>
<text x="183.4" y="27.3">OTG_PORTC1_CC2 D27</text>
<text x="64.1" y="40">OTG_PORTC1_CC1</text>
<text x="64.1" y="42.5">OTG_PORTC1_CC2</text>
<text x="69.1" y="55.2">OTG_HS_D-_CONN</text>
<text x="165.7" y="56.7">U3_D2M_HUB</text>
<text x="69.1" y="62.8">OTG_HS_D+_CONN</text>
<text x="165.7" y="61.8">U3_D2P_HUB</text>
<text x="64.1" y="67.9">OTG_TX1-_CONN</text>
<text x="64.1" y="70.4">OTG_TX1+_CONN</text>
<text x="132.6" y="70.4">OTG_PORTC1TX1P</text>
<text x="132.6" y="67.9">OTG_PORTC1TX1N</text>
<text x="64.1" y="75.5">OTG_RX1-_CONN</text>
<text x="130.1" y="75.5">OTG_PORTC1RX1N</text>
<text x="64.1" y="78.1">OTG_RX1+_CONN</text>
<text x="64.1" y="83.1">OTG_TX2-_CONN</text>
<text x="130.1" y="83.1">OTG_PORTC1TX2N</text>
<text x="130.1" y="78.1">OTG_PORTC1RX1P</text>
<text x="64.1" y="85.7">OTG_TX2+_CONN</text>
<text x="130.1" y="85.7">OTG_PORTC1TX2P</text>
<text x="64.1" y="90.8">OTG_RX2-_CONN</text>
<text x="64.1" y="93.3">OTG_RX2+_CONN</text>
<text x="129.3" y="90.8">OTG_PORTC1RX2N</text>
<text x="130.6" y="93.3">OTG_PORTC1RX2P</text>
<text x="69.1" y="136.5">OTG_PORTC1_CC1</text>
<text x="158" y="136.5">OTG_PORTC1_CC2</text>
<text x="69.1" y="141.6">OTG_PORTC1TX1N</text>
<text x="69.1" y="139">OTG_PORTC1TX1P</text>
<text x="69.1" y="144.1">OTG_PORTC1TX2N</text>
<text x="69.1" y="146.6">OTG_PORTC1TX2P</text>
<text x="69.1" y="149.2">OTG_PORTC1RX1P</text>
<text x="68.4" y="154.3">OTG_PORTC1RX2N</text>
<text x="69.1" y="151.7">OTG_PORTC1RX1N</text>
<text x="165.7" y="154.3">A_UTXP</text>
<text x="178.4" y="155.8">U3_TX2P</text>
<text x="69.6" y="156.8">OTG_PORTC1RX2P</text>
<text x="165.7" y="161.9">A_URXP</text>
<text x="165.7" y="156.8">A_UTXN</text>
<text x="178.4" y="158.3">U3_TX2N</text>
<text x="165.7" y="164.4">A_URXN</text>
<text x="178.4" y="165.9">U3_RX2N</text>
<text x="178.4" y="163.4">U3_RX2P</text>
</g>
<g font-size="2.3" fill="#004080">
<text x="43.4" y="29">VBUS_1</text>
<text x="43.4" y="31.6">VBUS_2</text>
<text x="43.4" y="34.1">VBUS_3</text>
<text x="43.4" y="36.7">VBUS_4</text>
<text x="47.5" y="41.7">CC1</text>
<text x="47.5" y="44.3">CC2</text>
<text x="46.1" y="49.4">SBU1</text>
<text x="46.1" y="51.9">SBU2</text>
<text x="47.3" y="57">DM1</text>
<text x="47.7" y="59.5">DP1</text>
<text x="47.3" y="62.1">DM2</text>
<text x="47.7" y="64.6">DP2</text>
<text x="42" y="69.7">SSTX1_N</text>
<text x="41.7" y="77.3">SSRX1_N</text>
<text x="42.1" y="72.2">SSTX1_P</text>
<text x="21.6" y="82.4">HOLE_5</text>
<text x="41.9" y="79.8">SSRX1_P</text>
<text x="21.6" y="84.9">HOLE_6</text>
<text x="42" y="84.9">SSTX2_N</text>
<text x="42.1" y="87.5">SSTX2_P</text>
<text x="21.6" y="92.5">HOLE_1</text>
<text x="21.6" y="95.1">HOLE_2</text>
<text x="41.7" y="92.5">SSRX2_N</text>
<text x="41.9" y="95.1">SSRX2_P</text>
<text x="21.6" y="97.6">HOLE_3</text>
<text x="21.6" y="100.2">HOLE_4</text>
<text x="45.8" y="100.2">GND1</text>
<text x="45.8" y="102.7">GND2</text>
<text x="45.8" y="107.8">GND4</text>
<text x="45.8" y="105.2">GND3</text>
<text x="123" y="136.4" transform="rotate(-90 123 136.4)">EP</text>
<text x="97.8" y="138.3">CC1</text>
<text x="97.8" y="140.8">TX1_P</text>
<text x="97.8" y="143.3">TX1_N</text>
<text x="133.4" y="140.8">Vconn_5VIN</text>
<text x="138.5" y="143.3">VCC5V</text>
<text x="141.5" y="138.3">CC2</text>
<text x="97.8" y="145.9">TX2_N</text>
<text x="97.8" y="148.4">TX2_P</text>
<text x="128.4" y="148.4">CurrentSettingin0</text>
<text x="142.9" y="145.9">CE</text>
<text x="97.8" y="151">RX1_P</text>
<text x="97.8" y="153.5">RX1_N</text>
<text x="128.4" y="151">CurrentSettingin1</text>
<text x="131.8" y="153.5">ORI_STATUS</text>
<text x="97.8" y="156">RX2_N</text>
<text x="97.8" y="158.6">RX2_P</text>
<text x="97.8" y="161.1">REXT</text>
<text x="141" y="161.1">GND</text>
<text x="141.6" y="158.6">TXN</text>
<text x="141.7" y="156">TXP</text>
<text x="97.8" y="163.7">VCONN_OC</text>
<text x="97.8" y="166.2">VCONN_UVLO</text>
<text x="140" y="166.2">RX_N</text>
<text x="140.2" y="163.7">RX_P</text>
<text x="97.8" y="168.7">VCONN_MODE</text>
<text x="97.8" y="171.3">CSettingout2</text>
<text x="129.4" y="168.7">Attached_Status</text>
<text x="134.2" y="171.3">CSettingout</text>
</g>
<g font-size="1.8">
<text x="31.8" y="1.9">5</text>
<text x="90.1" y="1.9">4</text>
<text x="148.5" y="1.9">3</text>
<text x="206.8" y="1.9">2</text>
<text x="265.2" y="1.9">1</text>
<text x=".7" y="29.8">D</text>
<text x="295.1" y="29.8">D</text>
<text x=".7" y="80.9">C</text>
<text x="295.1" y="80.9">C</text>
<text x=".7" y="132.1">B</text>
<text x="295.1" y="132.1">B</text>
<text x=".7" y="183.3">A</text>
<text x="295.1" y="183.3">A</text>
<text x="31.8" y="209.2">5</text>
<text x="90.1" y="209.2">4</text>
<text x="148.5" y="209.2">3</text>
<text x="206.8" y="209.2">2</text>
<text x="265.2" y="209.2">1</text>
</g>
<g font-size="1.5" fill="#f00">
<text x="277.4" y="24.7">OTG_TX1-_CONN</text>
<text x="277.4" y="34.9">OTG_TX1+_CONN</text>
<text x="226.6" y="45">OTG_HS_D+_CONN</text>
<text x="277.4" y="45">OTG_RX1-_CONN</text>
<text x="226.6" y="55.2">OTG_HS_D-_CONN</text>
<text x="277.4" y="55.2">OTG_RX1+_CONN</text>
<text x="262.2" y="75.5">OTG_TX2-_CONN</text>
<text x="262.2" y="85.7">OTG_TX2+_CONN</text>
<text x="262.2" y="95.8">OTG_RX2-_CONN</text>
<text x="262.2" y="106">OTG_RX2+_CONN</text>
</g>
</svg>
